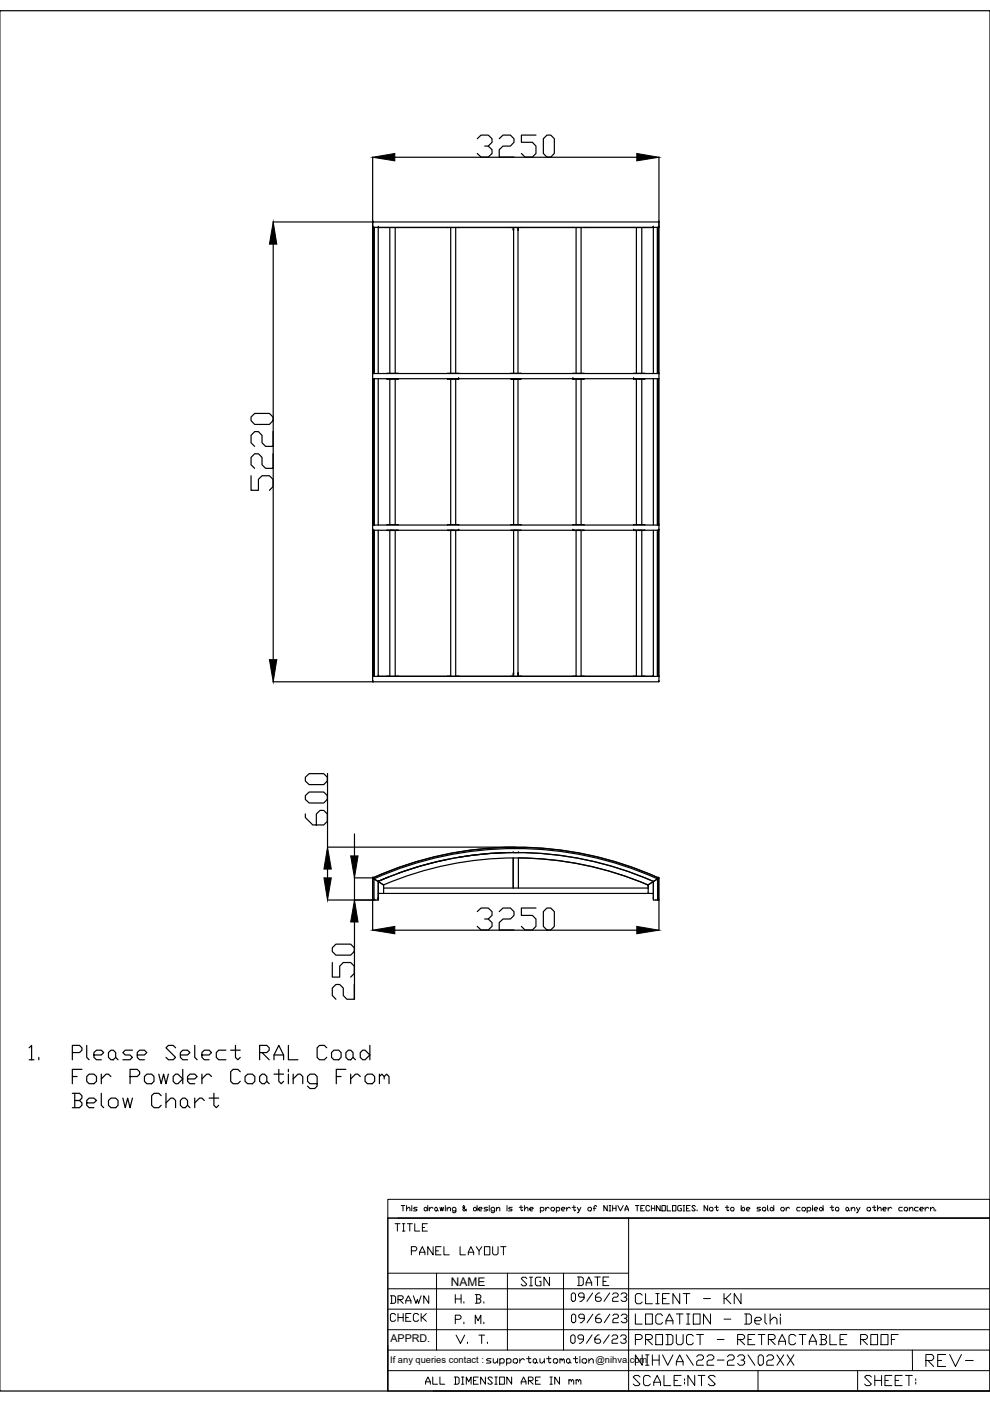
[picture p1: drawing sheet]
<svg xmlns="http://www.w3.org/2000/svg" width="210mm" height="297mm" viewBox="0 0 210 297" stroke-linecap="round" stroke-linejoin="round" font-family="sans-serif">
<!-- layer: 0 -->
<g fill="none" stroke="#000" stroke-width=".25">
<path d="M0 2.3h209.9v292.6h-209.9zM79 33.3v111.2M83.7 33.3h51.3M101.2 29.4l.8-.8h1.5l.8 .8v.8l-.8 .8h-.7M103.5 31l.8 .7v.8l-.8 .8h-1.5l-.8-.8M105.8 29.4l.9-.8h1.5l.8 .8v.8l-.8 .8h-1.5l-.9 .7v1.6h3.2M113.6 28.6h-3.1v1.6h2.4l.7 .8v1.5l-.7 .8h-1.6l-.8-.8M115.2 29.4l.8-.8h.8l.7 .8v3.1l-.7 .8h-.8l-.8-.8zM139.7 33.3v111.2h-60.7M57.9 47.1h21.3M57.9 51.8v88.1M79 48.2h60.7"/>
<path d="M79.1 48.2h.1M79.1 47.1h.1M79.1 48.2v31M79.2 48.2v31M79.3 48.2v31M80.2 48.2h1.9M80.2 48.2v31M80.2 48.2h.1M82.1 48.2h2.3M82.1 48.2h.1M82.6 48.2v30.9M83.8 48.2v30.9"/>
<path d="M84.4 48.2h.1M84.4 48.2h10.5M94.9 48.2h2.4M94.9 48.2h.1M95.6 48.2v30.9M96.6 48.2v30.9M97.3 48.2h.1M97.3 48.2h11M108.3 48.2h2.2M108.8 48.2v.6M108.9 48.8h.1M108.9 48.8v-.6v30.9"/>
<path d="M109.8 48.8h.1M109.8 48.2v30.9M109.9 48.8h.1M109.9 48.2v.6M110.5 48.2h11M121.5 48.2h2.3M121.5 48.2h.1M122.1 48.2v30.9M123.2 48.2v30.9M123.8 48.2h.1M123.8 48.2h10.5M134.3 48.2h2.4"/>
<path d="M134.3 48.2h.1M134.9 48.2v30.9M136.1 48.2v30.9M136.7 48.2h.1M138.5 48.2h.1M138.5 48.2h-1.8M138.5 48.2v31M139.4 48.2v31M139.5 48.2v31M139.6 48.2v31M139.7 47.1h.1M139.7 48.2h.1"/>
<path d="M139.7 47.1h-60.6l-.1 1.1M79 79.2h60.7M79.1 79.2h.1M82.1 79.2h2.3M94.9 79.2h2.4M108.3 79.2h2.2M121.5 79.2h2.3M134.3 79.2h2.4M139.7 79.2h.1M53.2 88.4l.8-.7h3.1l.8 .7v.8l-.8 .8h-3.1l-.8-.8zM57.9 96.2v3.1h-1.6l-.7-.8v-1.5l-.8-.8h-.8l-.8 .8v1.5l.8 .8M57.9 91.5v3.1h-1.6l-.7-.7v-1.6l-.8-.8h-.8l-.8 .8v1.6l.8 .7"/>
<path d="M79 80.3h60.7M79.1 80.3h.1M79.1 80.3v31M79.2 80.3v31M79.3 80.3v31M80.2 80.3v31M82.1 80.3l2.3 .1zM82.6 80.4v30.8M83.8 80.4v30.8M95.6 80.4v30.8M96.6 80.4v30.8M97.3 80.4h.1"/>
<path d="M97.3 80.3h.1M97.3 80.3h-2.4l2.4 .1M97.3 80.3v.1M108.3 80.3l2.2 .1zM108.9 80.4v30.8M109 80.3h.7M109.8 80.4v30.8M121.5 80.4h.1M121.5 80.3h.1M121.5 80.3h2.3l-2.3 .1M121.5 80.3v.1M122.1 80.4v30.8"/>
<path d="M123.2 80.4v30.8M134.3 80.3h2.4l-2.4 .1M134.3 80.3h.1M134.3 80.4h.1M134.3 80.3v.1M134.9 80.4v30.8M135.3 80.3h.7M136.1 80.4v30.8M138.5 80.3v31M139.4 80.3v31M139.5 80.3v31M139.6 80.3v31"/>
<path d="M139.7 80.3h.1M53.2 100.9v3.1h1.6v-2.4l.8-.7h1.5l.8 .7v1.6l-.8 .8M79 111.3h60.7M79 112.4h60.7M79.1 112.4h.1M79.1 111.3h.1M79.1 112.4v31M79.2 112.4v31M79.3 112.4v31M80.2 112.4v31M82.1 111.3h2.3M82.1 112.4l2.3 .1z"/>
<path d="M82.6 112.5v30.9h-2.4M83.8 112.5v30.9h11.8v-30.9M94.9 111.3h2.4M95.6 112.4h.8M96.6 112.5v30.9h12.3M97.3 112.4h-2.4l2.4 .1M97.3 112.4h.1M97.3 112.5h.1M97.3 112.4v.1M108.3 111.3h2.2M108.3 112.4l2.2 .1zM108.9 112.5v30.9"/>
<path d="M109 112.4h.7M109.8 112.5v30.9h12.3v-30.9M121.5 111.3h2.3M121.5 112.4h2.3l-2.3 .1M121.5 112.4h.1M121.5 112.5h.1M121.5 112.4v.1M122.4 112.4h.7M123.2 112.5v30.9h11.7v-30.9M134.3 111.3h2.4M134.3 112.4h.1M134.3 112.5h.1"/>
<path d="M134.3 112.4h2.4l-2.4 .1M134.3 112.4v.1M136.1 112.5v30.9h2.4M138.5 112.4v31M139.4 112.4v31M139.5 112.4v31M139.6 112.4v31M139.7 111.3h.1M139.7 112.4h.1M57.9 144.6h21.3M79 143.5h60.7M79.1 144.6h.1"/>
<path d="M79.1 144.5h.1M79.1 143.5h.1M80.2 143.4h.1M82.1 143.4h2.3M94.9 143.4h2.4M108.3 143.4h2.2M108.8 142.8v.6M108.9 142.8h.1M108.9 142.8v.6M108.9 142.9h.1M109.8 142.9h.1M109.9 142.8h.1"/>
<path d="M109.9 142.8v.6M121.5 143.4h2.3M134.3 143.4h2.4M138.5 143.4h.1M139.7 143.4h.1M139.7 144.5h.1M139.7 144.6h.1M64.7 172.6v.7l1.6 1.6h2.3l.8-.8v-1.5l-.8-.8h-.7l-.8 .8v2.3M64.7 168.7l.8-.8h3.1l.8 .8v.8l-.8 .8h-3.1l-.8-.8zM64.7 164.8l.8-.8h3.1l.8 .8v.8l-.8 .8h-3.1l-.8-.8zM69.4 164v15.6h40M75.2 176.8v4.7"/>
<path d="M69.4 184.3v1.8M75.1 186.1l4 .1M75.2 186.1v4.7M75.2 195.5v16.4M79 186.1a73.7 73.7 0 0 1 60.7 0M79.1 186.2h.1M79.1 186.2l-.1 11M79.1 186.2a73.6 73.6 0 0 1 60.5 0M79.1 186.2v4.6M79.1 190.8h.1M79.1 186.2l.2 .1M79.3 186.3a73.5 73.5 0 0 1 60.1 0"/>
<path d="M79.3 186.3h.1M79.3 190.8h.1M79.3 186.3l.9 .6M79.6 190.8h.1M80.2 186.9l-.9-.6v4.5M80.2 186.9h.1M80.2 186.9a72.5 72.5 0 0 1 58.3 0M80.2 190.5h.1M80.2 190.7h.1M80.2 186.9v3.9h-10.8M80.2 186.9v2.5h1.1M80.2 186.9l1.1 .7"/>
<path d="M81.3 187.6h.1M81.3 187.6a71.4 71.4 0 0 1 56.1 0M81.3 188.3h56.1v1.1h-56.1zM81.3 187.6v.7M82.3 186l-2.1 .9M83.7 197.2h51.3M95 182.2l-5.3 1.3-5.3 1.7M101.2 193.3l.8-.8h1.5l.8 .8v.8l-.8 .7h-.7M103.5 194.8l.8 .8v.8l-.8 .8h-1.5l-.8-.8M105.8 193.3l.9-.8h1.5l.8 .8v.8l-.8 .7h-1.5l-.9 .8v1.6h3.2M108.2 180.8l-5.5 .3-5.5 .7M108.8 180.8h.1"/>
<path d="M108.8 181.9v6.4M109.2 180.8h.3M109.9 181.9a71.4 71.4 0 0 1 27.5 5.7M109.9 180.8h.1M109.9 181.9v6.4M113.6 192.5h-3.1v1.6h2.4l.7 .7v1.6l-.7 .8h-1.6l-.8-.8M115.2 193.3l.8-.8h.8l.7 .8v3.1l-.7 .8h-.8l-.8-.8zM137.4 187.6h.1M137.4 187.6l1.1-.7v2.5h-1.1M137.4 187.6v.7v-.7M137.4 189.4h.1M138.5 186.9l-1.1 .7"/>
<path d="M138.5 190.7h.1M138.5 190.5h.1M138.5 189.4v1.3M138.5 186.9h.1M139 190.8h.1M139.4 186.3h.1M139.4 190.8h.1M139.4 186.3v4.5M139.4 186.3l-.8 .6M139.6 186.2v4.6M139.6 190.8h.1M139.6 186.2h.1"/>
<path d="M139.6 186.2l-.2 .1M139.7 186.2v4.6h-1.2l.1-3.9M139.7 190.8v6.4M139.7 186.1v.1M70.5 204.1v3.1h1.5v-2.4l.8-.7h1.6l.7 .7v1.6l-.7 .8M70.5 200.9l.7-.7h3.2l.7 .7v.8l-.7 .8h-3.2l-.7-.8zM75.1 208.7v3.2h-1.6l-.7-.8v-1.6l-.8-.8h-.8l-.7 .8v1.6l.7 .8"/>
</g>
<path d="M79 33.3l4.7-.8v1.6zM135 32.5l4.7 .8-4.7 .8zM57.9 47.1l.8 4.7h-1.6zM57.1 139.9h1.6l-.8 4.7zM68.7 186.1h1.5l-.8 4.7zM69.4 179.6l.8 4.7h-1.5zM74.4 181.5h1.5l-.7 4.6zM75.2 190.8l.7 4.7h-1.5zM79 197.2l4.7-.8v1.6zM135 196.4l4.7 .8-4.7 .8z" fill="#000" stroke="#000" stroke-width=".21"/>
<g fill="none" stroke="#000" stroke-width=".21">
<path d="M82.2 254.3h127.7v4h-127.7zM82.2 258.3h127.7v36.6h-127.7zM82.2 258.3v36.6M84.4 258.3h125.5M85.1 255.6h.7M85.4 255.6v1.1M86.2 256.4l.6-.4 .1 .2v.5M86.2 255.6v1.1M87.3 255.6v.2M87.3 256v.7M88.4 256h-.5l-.2 .2 .7 .3-.2 .2h-.5M90.1 256h.2l.4 .4-.4 .3-.4-.2z"/>
<path d="M90.7 255.6v1.1M91 256v.7M91.8 256.2l-.4-.2-.4 .4M92.3 256l.4 .2-.1 .5-.4-.2zM92.7 256.5l.2 .2M93.3 256l.2 .7 .2-.7 .2 .7 .1-.7M94.4 255.6v.2M94.4 256v.7M94.8 256.4l.5-.4 .2 .2v.5M94.8 256v.7M96.7 256.7h-.6l-.2-.2v-.3l.2-.2h.3l.3 .2v.7l-.3 .2h-.3l-.2-.2M98.9 256.4l-.4 .3-.4-.2 .4-.5-.2-.4-.2 .4 .8 .7"/>
<path d="M100.6 256h.2l.3 .4-.3 .3-.4-.2zM101.1 255.6v1.1M101.5 256.4h.6l.1-.2-.1-.2h-.4l-.2 .2v.3l.2 .2h.4M103.4 256h-.6l-.2 .2 .2 .2 .6 .1-.2 .2h-.6M103.7 255.6v.2M103.7 256v.7M104.9 256.7h-.6l-.2-.2v-.3l.2-.2h.4l.2 .2v.7l-.2 .2h-.4l-.2-.2M105.3 256.4l.3-.4h.2l.2 .2v.5M105.3 256v.7M107.5 255.6v.2M107.5 256v.7M108.6 256h-.6l-.2 .2 .6 .2 .2 .1-.2 .2h-.6"/>
<path d="M110.1 256h.7M110.5 255.6v.9l.2 .2 .1-.2M111.2 256.4l.6-.4 .1 .2v.5M111.2 255.6v1.1M112.3 256.4h.6l.2-.2-.2-.2h-.4l-.2 .2v.3l.2 .2h.4M114.6 256.2l.2-.2h.3l.2 .2v.3l-.2 .2h-.5M114.6 256v1.1M115.7 256v.7M116.4 256.2l-.4-.2-.3 .4M116.8 256.2l.2-.2h.4l.2 .2v.3l-.2 .2h-.4l-.2-.2zM118 256.2l.1-.2h.4l.2 .2-.2 .5h-.5M118 256v1.1"/>
<path d="M119.1 256.4h.5l.2-.2-.2-.2h-.4l-.1 .2 .1 .5h.4M120.2 256v.7M120.9 256.2l-.4-.2-.3 .4M121.3 256h.8M121.7 255.6v.9l.1 .2 .3-.2M122.4 256l.4 .7M123.2 256l-.6 1.1h-.2M124.6 256.2l.3-.2h.3l.2 .5-.2 .2h-.3l-.3-.2zM125.8 256.2h.5M126.5 255.8l-.2-.2-.3 .2v.9M128.7 255.6v1.1l-.7-1.1v1.1M129.1 255.6h.4"/>
<path d="M129.1 256.7h.4M129.3 255.6v1.1M129.9 256.2h.7M129.9 255.6v1.1M130.6 255.6v1.1M131 255.6l.5 1.1 .6-1.1M132.5 256.7v-.3l.4-.8 .3 .8v.3M132.5 256.4h.7M133.3 258.3v36.6M134.7 255.6h.8M135.1 255.6v1.1M135.9 256.2h.3"/>
<path d="M136.6 255.6h-.7v1.1h.7M137.7 255.8l-.1-.2h-.4l-.2 .2v.7l.2 .2h.4l.1-.2M138.1 256.2h.7M138.1 255.6v1.1M138.8 255.6v1.1M140 255.6v1.1l-.8-1.1v1.1M140.3 255.6h.8v1.1h-.8zM141.4 255.6v1.1h.8M142.6 255.6h.7v1.1h-.7zM144.5 255.6h-.6l-.2 .2v.7l.2 .2h.6v-.5h-.3M144.8 255.6h.4M144.8 256.7h.4"/>
<path d="M145 255.6v1.1M145.6 256.2h.3M146.3 255.6h-.7v1.1h.7M147.4 255.8l-.2-.2h-.3l-.2 .2 .7 .7-.2 .2h-.3l-.2-.2M147.8 256.5v.2M150 255.6v1.1l-.7-1.1v1.1M150.6 256h.4l.2 .2v.3l-.2 .2h-.4l-.2-.2zM151.5 256h.8M151.9 255.6v.9l.2 .2 .2-.2M153.8 256h.7M154.1 255.6v.9l.3 .2 .1-.2M155.1 256h.4l.1 .2-.1 .5h-.4l-.2-.2z"/>
<path d="M157.2 256.4l.3-.4 .4 .2-.2 .5zM157.2 255.6v1.1M158.3 256.4h.5l.2-.2-.2-.2h-.3l-.2 .2v.3l.2 .2h.3M161.3 256h-.6l-.2 .2 .2 .2 .6 .1-.2 .2h-.6M161.8 256h.4l.2 .2-.2 .5h-.4l-.2-.2zM162.7 255.6v.9l.2 .2M163.3 256.2l.4-.2 .4 .4-.6 .3-.2-.2zM164.1 255.6v1.1M165.5 256.2l.2-.2h.4l.2 .2v.3l-.2 .2h-.4l-.2-.2zM166.7 256v.7M167.4 256.2l-.4-.2-.3 .4M169.6 256h-.5l-.2 .2 .2 .5h.5"/>
<path d="M170.2 256h.4l.2 .2v.3l-.2 .2h-.4l-.2-.2zM171.1 256.2l.2-.2h.4l.2 .2-.2 .5h-.6M171.1 256v1.1M172.3 255.6v.2M172.3 256v.7M172.6 256.4h.6l.2-.2-.2-.2h-.4l-.2 .2 .2 .5h.4M173.8 256.2l.3-.2 .4 .4-.5 .3-.2-.2zM174.5 255.6v1.1M176 256h.8M176.4 255.6v.9l.1 .2 .3-.2M177.3 256h.4l.2 .2-.2 .5h-.4l-.2-.2zM179.3 256.2l.4-.2 .2 .2v.3l-.4 .2-.2-.2z"/>
<path d="M179.9 256.5l.2 .2M180.5 256.4l.5-.4 .2 .2v.5M180.5 256v.7M181.6 256l.4 .7M182.3 256l-.5 1.1h-.2M183.8 256.2l.2-.2h.4l.2 .5-.2 .2h-.4l-.2-.2zM185 256h.7M185.3 255.6v.9l.2 .2 .2-.2M186.1 256.4l.5-.4 .2 .2v.5M186.1 255.6v1.1M187.2 256.4h.6l.1-.2-.1-.2h-.4l-.2 .2 .2 .5h.4M188.3 256v.7"/>
<path d="M189.1 256.2l-.4-.2-.4 .4M191.3 256h-.5l-.2 .2v.3l.2 .2h.5M191.9 256h.3l.2 .2-.2 .5h-.3l-.2-.2zM192.8 256.4l.6-.4 .2 .2v.5M192.8 256v.7M194.7 256h-.6l-.2 .2v.3l.2 .2h.6M195 256.4h.6l.2-.2-.2-.2h-.4l-.2 .2 .2 .5h.4M196.1 256v.7M196.9 256.2l-.4-.2-.4 .4M197.3 256.4l.5-.4 .2 .2v.5M197.3 256v.7M198.4 256.5v.2"/>
<path d="M82.2 277.6h127.7M82.2 273.2h127.7M82.2 269.9h51.1M92.6 269.9v16.3M96.5 279.7h1l.3-.3v-.3l-.3-.3h-1v1.9M96.5 274.5v1.8M96.5 275.4h1.3M97.8 274.5v1.8M98.4 276v.3M100.8 274.5h.9l.3 .3v.3l-.3 .3M101.1 275.4h.6l.3 .3v.3l-.3 .3h-.9M101.1 274.5v1.8"/>
<path d="M102.6 276v.3M107.6 269.9v16.3M119.5 269.9v16.3M82.2 286.2h127.7v4.4h-127.7M82.2 281.9h127.7M90.2 293.5v-.5l.5-1 .5 1v.5M90.2 293h1M91.8 292v1.5h1M91.8 294.9h118.1M93.3 292v1.5h1M96.3 292h.8l.2 .2v1l-.2 .3h-.8M96.6 292v1.5"/>
<path d="M96.7 283.1l.9 1.7 .9-1.7M97.8 292h.6M97.8 293.5h.6M98.1 292v1.5M98.4 280.3v.4M98.9 293.5v-1.5l.5 1 .5-1v1.5M99.1 284.6v.2M100.4 292.7h.5M100.8 280.7v-1.9l.6 1.2 .6-1.2v1.9M101.4 292h-1v1.5h1M101.5 283.1h1.3M102.1 283.1v1.7"/>
<path d="M102.6 280.3v.4M102.9 292v1.5l-1-1.5v1.5M103.3 284.6v.2M104.1 288.1h-.7l-.3 .2 .3 .2h.5l.2 .3-.2 .2h-.8M104.4 292.2l-.2-.2h-.5l-.3 .2 1 1-.2 .3h-.5l-.3-.3M104.6 288.1v.7l.2 .2h.2l.5-.5M104.9 292h.5M104.9 293.5h.5M105.2 292v1.5M105.5 288.1v.9M105.9 292h1v1.5h-1zM106 288.3l.2-.2h.5l.2 .2v.5l-.2 .2h-.7"/>
<path d="M106 288.1v1.4M107.4 288.3l.2-.2h.5l.2 .2v.5l-.2 .2h-.7M107.4 288.1v1.4M108.5 292v1.5l-1-1.5v1.5M109.1 288.1h.4l.2 .2v.5l-.2 .2h-.4l-.3-.2v-.5zM110.2 288.1v.9M110.5 293.5v-.5l.5-1 .5 1v.5M110.5 293h1M111.2 288.3l-.5-.2-.5 .4M111.6 288.1h1M112 292.7h.8l.2-.2v-.3l-.2-.2h-.8v1.5M112.1 287.6v1.2l.3 .2 .2-.2"/>
<path d="M112.3 292.7l.7 .8M113 288.3l.5-.2 .3 .2v.5l-.5 .2-.3-.2zM113.6 292.7h.5M113.8 288.8l.2 .2M114.5 288.1v.7l.2 .2h.2l.5-.5M114.6 292h-1v1.5h1M115.4 288.1v.9M115.9 288.1h.9M116.3 287.6v1.2l.3 .2 .2-.2M116.6 292h.5M116.6 293.5h.5M116.9 292v1.5"/>
<path d="M117.5 288.1h.5l.3 .2v.5l-.3 .2h-.5l-.2-.2v-.5zM118.6 292v1.5l-1-1.5v1.5M118.7 288.3l.3-.2 .2 .4M118.7 288.1v.9M119.2 288.3l.2-.2 .2 .2v.7M120.1 288.3l.3-.2h.2l.2 .2v.5l-.4 .2-.3-.2zM120.6 292.7l.3-.2 .2 .2v.3M120.6 292.5v1M120.8 288.8l.3 .2M121.1 292.7l.3-.2 .2 .2v.8M121.6 288.1h.9M122 287.6v1.2l.3 .2 .2-.2"/>
<path d="M122.1 292.7l.3-.2 .3 .2v.3M122.1 292.5v1M122.7 292.7l.2-.2 .3 .2v.8M123 287.6v.2M123 288.1v.9M123.7 288.1h.4l.3 .2v.5l-.3 .2h-.4l-.3-.2v-.5zM124.9 288.5l.4-.4h.2l.3 .2v.7M124.9 288.1v.9M160.7 290.6v4.3"/>
</g>
<!-- layer: ELE 1 -->
<g fill="none" stroke="#000" stroke-width=".25">
<path d="M6.2 222.2l.5-.6v3.1M6.2 224.7h1M8.2 224.2v.5M15.3 223.2h1.6l.5-.5v-.5l-.5-.6h-1.6v3.1M15.3 231.8h1.6l.5 .5v.5l-.5 .5M15.3 228.2h1.1M15.8 233.3h1.1l.5 .5v.5l-.5 .6h-1.6M15.8 231.8v3.1M17.4 226.7h-2.1v3.1M18.4 221.6v2.6l.5 .5M18.4 228.2l.5-.5h1l.6 .5v1.1l-.6 .5h-1l-.5-.5zM18.4 233.8h1.5l.6-.5-.6-.5h-1l-.5 .5v1l.5 .6h1"/>
<path d="M19.9 223.7h1.6l.5-.5-.5-.5h-1l-.6 .5v1l.6 .5h1M21.5 231.8v2.5l.5 .6M21.5 227.7v2.1M23 223.2l.5-.5h.5l.5 .5v1l-.5 .5h-.5l-.5-.5zM23 233.3l.5-.5h1l.5 .5v1l-.5 .6h-1l-.5-.6zM23.5 228.2l-.5-.5h-.5l-1 1.1M24.5 224.2l.5 .5M26 232.8l.6 2.1 .5-2.1 .5 2.1 .5-2.1M27.6 228.2h1.5l.5-.5v-.5l-.5-.5h-1.5v3.1M28.1 222.7h-1.5l-.6 .5 .6 .5h1l.5 .5-.5 .5h-1.6M29.1 223.7h1.5l.5-.5-.5-.5h-1l-.5 .5v1l.5 .5h1M30.6 228.2l.5-.5h1l.6 .5v1.1l-.6 .5h-1l-.5-.5z"/>
<path d="M33.7 227.7l.5 2.1 .5-2.1 .5 2.1 .5-2.1M34.2 232.3l-.5-.5h-1l-.6 .5v2l.6 .6h1l.5-.6M35.2 233.8l1-1h.5l.5 .5v1.6M35.2 231.8v3.1M36.7 228.2l.5-.5h.5l1 1.1-1 1h-.5l-.5-.5zM37.2 222.2l-.5-.6h-1l-.5 .6 2 2-.5 .5h-1l-.5-.5M38.2 223.7h1.6l.5-.5-.5-.5h-1.1l-.5 .5v1l.5 .5h1.1M38.2 233.3l.5-.5h.6l.5 .5v1l-.5 .6h-.6l-.5-.6zM38.7 226.7v3.1M39.8 228.8h1.5l.5-.6-.5-.5h-1l-.5 .5v1.1l.5 .5h1M39.8 234.3l.5 .6M41.3 221.6v2.6l.5 .5"/>
<path d="M41.3 232.8v2.1M42.8 223.7h1.5l.5-.5-.5-.5h-1l-.5 .5v1l.5 .5h1M42.8 227.7v2.1M43.3 233.3l-.5-.5h-.5l-1 1M44.3 232.8h2.1M44.8 228.2l-.5-.5h-.5l-1 1.1M45.4 231.8v2.5l.5 .6 .5-.6M47.9 222.7h-1.5l-.5 .5v1l.5 .5h1.5M48.9 222.7h2M49.9 221.6v2.6l.5 .5 .5-.5M50.9 227.2l-.5-.5h-1l-.5 .5v2.1l.5 .5h1l.5-.5M52 228.2l.5-.5h1l.5 .5v1.1l-.5 .5h-1l-.5-.5z"/>
<path d="M55 223.2h1.6l.5-.5v-.5l-.5-.6h-1.6v3.1M55 228.2l.6-.5h.5l.5 .5v1.1l-.5 .5h-.5l-.6-.5zM55.6 223.2l1.5 1.5M56.6 229.3l.5 .5M58.1 224.7v-1l1-2.1 1 2.1v1M58.1 223.7h2M58.1 227.7h2M59.1 226.7v2.6l.5 .5 .5-.5M61.1 221.6v3.1h2.1M61.1 226.7v.5M61.1 227.7v2.1M62.2 228.8l1-1.1h.5l.5 .5v1.6"/>
<path d="M62.2 227.7v2.1M67.2 229.8h-1.5l-.5-.5v-1.1l.5-.5h1l.5 .5v2.1l-.5 .5h-1l-.5-.5M69.3 222.2l-.5-.6h-1.1l-.5 .6v2l.5 .5h1.1l.5-.5M70.3 223.2l.5-.5h1l.5 .5v1l-.5 .5h-1l-.5-.5zM71.3 228.2h1M73.3 223.2l.5-.5h.6l.5 .5v1l-.5 .5h-.6l-.5-.5zM73.3 226.7h-2v3.1M74.4 227.7v2.1M74.9 224.2l.5 .5M76.4 223.2l.5-.5h.5l1 1-1 1h-.5l-.5-.5zM76.4 228.2l-.5-.5h-.5l-1 1.1M77.4 228.2l.5-.5h1l.5 .5v1.1l-.5 .5h-1l-.5-.5z"/>
<path d="M78.4 221.6v3.1M80.4 228.2l.6-.5 .5 .5v.6M80.4 227.7v2.1M81.5 228.2l.5-.5 .5 .5v1.6"/>
</g>
<text font-size="5.7" x="195.4" y="291">REV-</text>
<g font-size="5.3">
<text x="133.7" y="281.9">LOCATION - Delhi</text>
<text x="133.7" y="277.6">CLIENT - KN</text>
<text x="133.7" y="286.5">PRODUCT - RETRACTABLE ROOF</text>
<text x="133.7" y="290.7">NIHVA\22-23\02XX</text>
<text x="133.3" y="294.9">SCALE:</text>
<text x="145" y="294.9">NTS</text>
<text x="182.4" y="294.9">SHEET:</text>
</g>
<g font-size="4.9">
<text x="86.4" y="267.4">PANEL LAYOUT</text>
<text x="109.7" y="273.8">SIGN</text>
<text x="121.7" y="273.8">DATE</text>
<text x="81.8" y="277.6">DRAWN</text>
<text x="81.8" y="281.5">CHECK</text>
<text x="120.3" y="277.3">09/6/23</text>
<text x="120.3" y="281.5">09/6/23</text>
<text x="119.9" y="286.1">09/6/23</text>
</g>
<text font-size="4.4" x="82.9" y="262.1">TITLE</text>
<text font-size="2.5" x="95.6" y="272.6">NAME</text>
<text font-size="2.3" x="82.8" y="284.5">APPRD.</text>
<g font-size="2">
<text x="82.7" y="289">If any queries contact :</text>
<text x="126.3" y="289">@nihva.com</text>
</g>
</svg>
